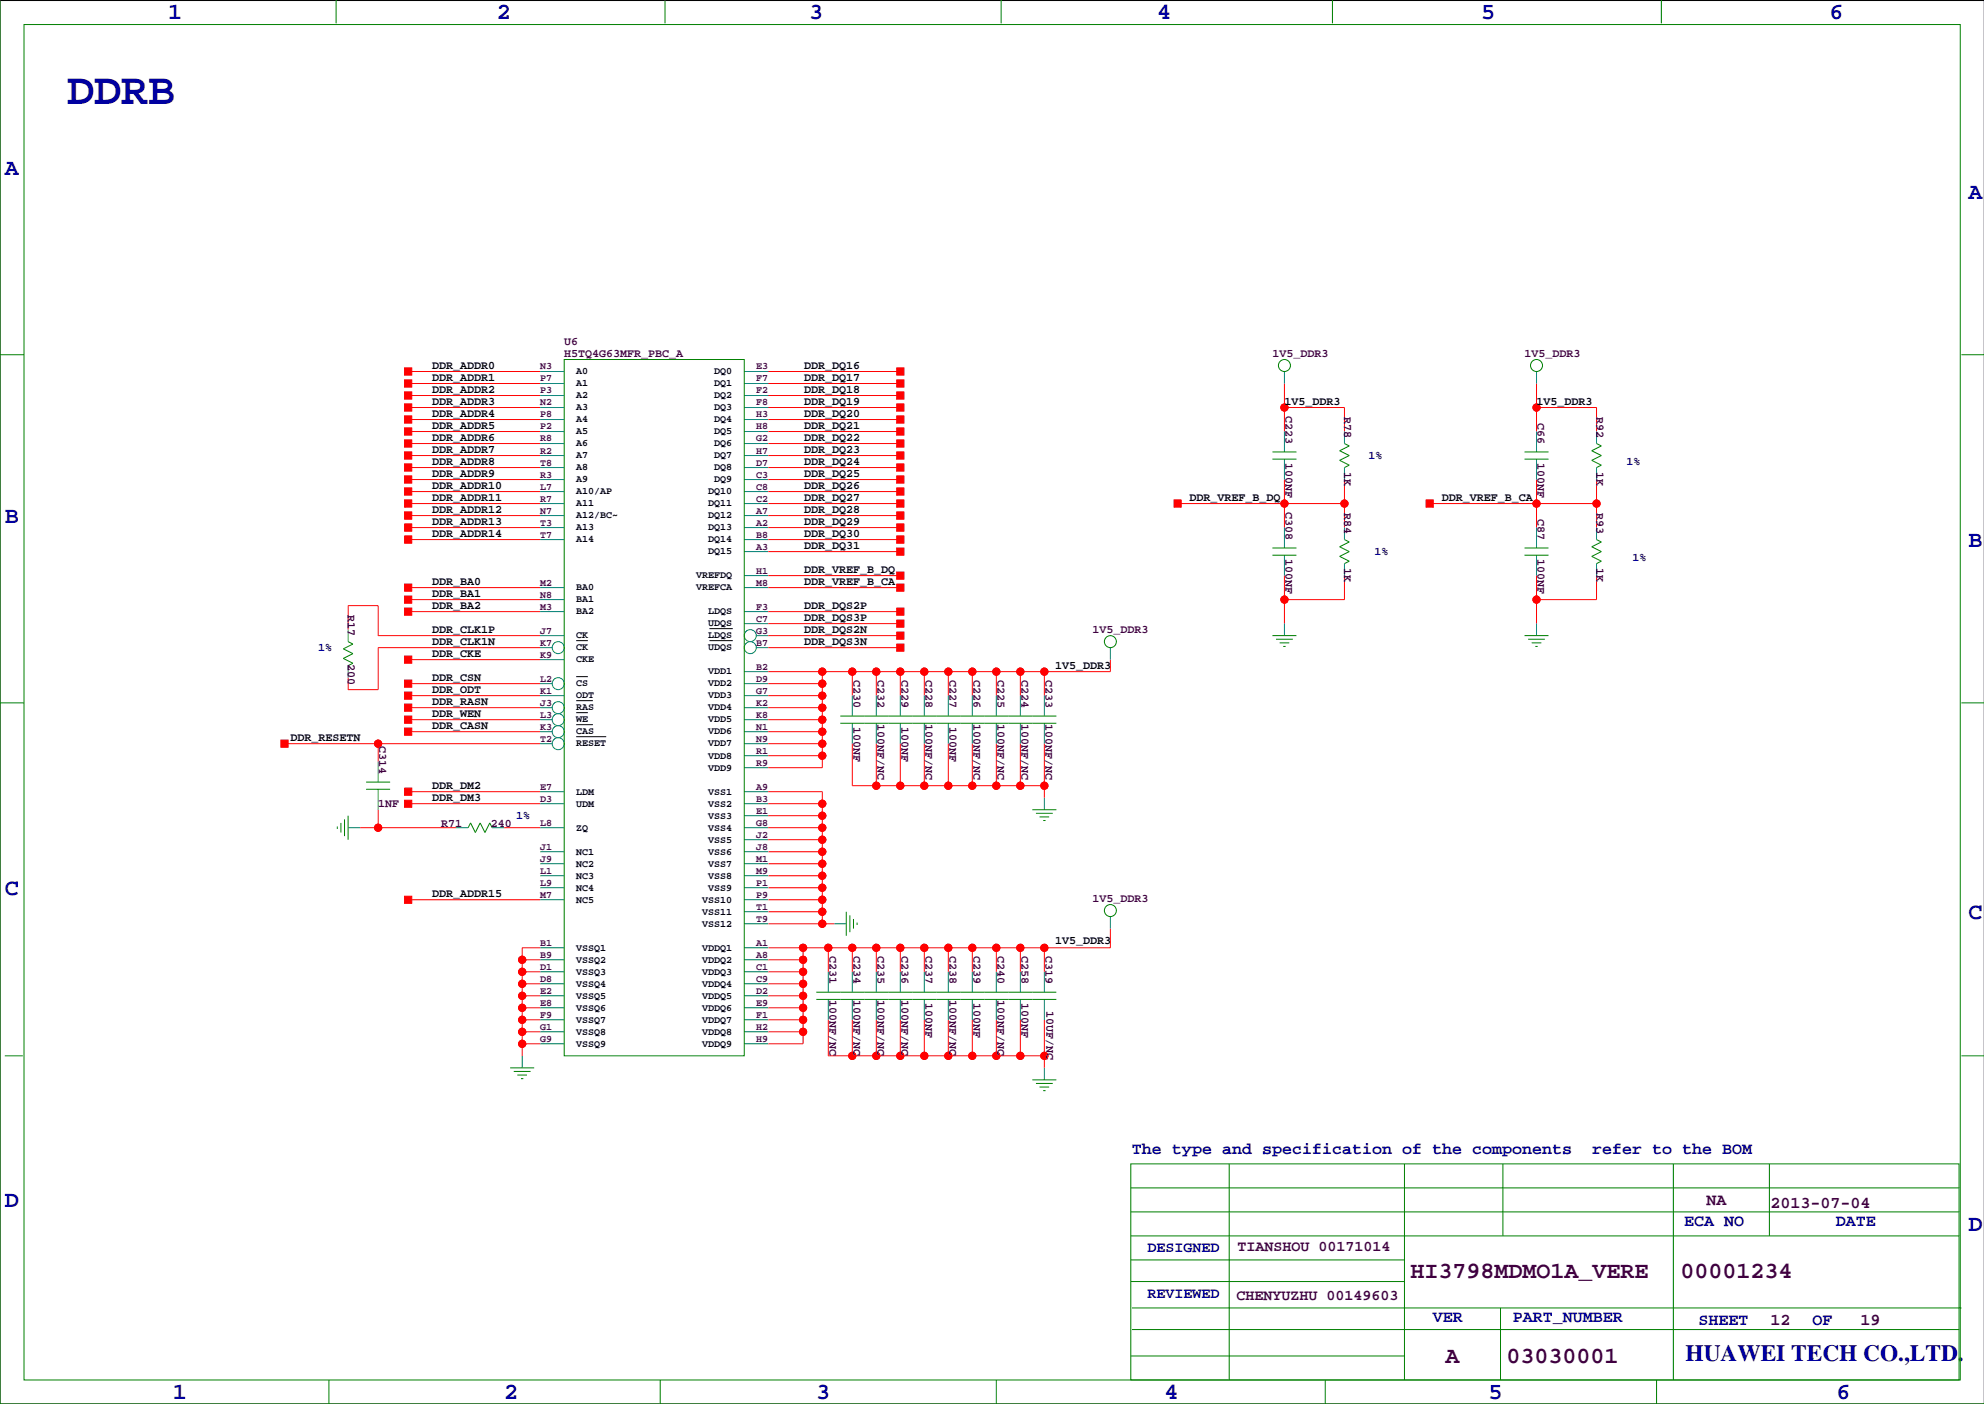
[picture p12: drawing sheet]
<svg xmlns="http://www.w3.org/2000/svg" width="420mm" height="297mm" viewBox="0 0 420 297" stroke-linecap="round" stroke-linejoin="round" font-family="sans-serif">
<path d="M419.9 .1h-419.9v296.9h419.9M121.9 135.5h2.5M150.1 135.5h5M150.1 133h5M121.9 143.2h2.5M121.9 148.2h3.5M121.9 153.3h3.5M121.9 150.8h2.5M121.9 155.9h6.4" fill="none" stroke="#000" stroke-width=".21"/>
<g fill="none" stroke="#f00" stroke-width=".21">
<path d="M86.4 78.6h27.9M162.6 78.6h27.9M86.4 86.2h27.9M86.4 83.7h27.9M86.4 96.4h27.9M86.4 98.9h27.9M86.4 93.8h27.9M86.4 91.3h27.9M86.4 88.8h27.9M86.4 81.1h27.9M162.6 86.2h27.9M162.6 83.7h27.9"/>
<path d="M162.6 96.4h27.9M162.6 98.9h27.9M162.6 93.8h27.9M162.6 91.3h27.9M162.6 88.8h27.9M162.6 81.1h27.9M271.8 86.2h12.7v5.1M271.8 81.1v10.2M325.1 81.1v10.2M325.1 86.2h12.7v5.1M86.4 106.5h27.9M86.4 101.5h27.9"/>
<path d="M86.4 114.2h27.9M86.4 111.6h27.9M86.4 109.1h27.9M86.4 104h27.9M162.6 106.5h27.9M162.6 101.5h27.9M162.6 116.7h27.9M162.6 114.2h27.9M162.6 111.6h27.9M162.6 109.1h27.9M162.6 104h27.9M249.2 106.5h35.3"/>
<path d="M271.8 101.5v10.1M284.5 101.5v10.1M302.5 106.5h35.3M325.1 101.5v10.1M337.8 101.5v10.1M73.7 133.2v-5.1h6.3v6.4h34.3M86.4 126.9h27.9M86.4 129.4h27.9M86.4 139.6h27.9M86.4 124.3h27.9M114.3 137h-34.3v8.9h-6.3v-2.5M162.6 129.4h27.9"/>
<path d="M162.6 124.3h27.9M162.6 134.5h27.9M162.6 137h27.9M162.6 131.9h27.9M162.6 121.8h27.9M234.9 139.6v2.5h-72.3M271.8 121.8v10.1M284.5 121.8v5.1h-12.7M325.1 121.8v10.1M337.8 121.8v5.1h-12.7M60.2 157.3h54.1M80 157.3v3.8"/>
<path d="M86.4 144.6h27.9M86.4 154.8h27.9M86.4 152.3h27.9M86.4 147.2h27.9M86.4 149.7h27.9M162.6 144.6h11.4M162.6 154.8h11.4M162.6 152.3h11.4M162.6 157.3h11.4M162.6 159.9h11.4M162.6 147.2h11.4M162.6 149.7h11.4"/>
<path d="M174 142.1v20.3h-11.4M180.3 142.1v5.1M180.3 157.3v8.9h40.7M185.4 142.1v5.1M185.4 157.3v8.9M190.5 142.1v5.1M190.5 157.3v8.9M195.6 142.1v5.1M195.6 157.3v8.9M200.7 142.1v5.1M200.7 157.3v8.9M205.7 142.1v5.1"/>
<path d="M205.7 157.3v8.9M210.8 142.1v5.1M210.8 157.3v8.9M215.9 142.1v5.1M215.9 157.3v8.9M221 142.1v5.1M221 157.3v11.5M76.2 175.1h20.3M80 171.3v3.8M86.4 167.5h27.9M86.4 170h27.9M106.7 175.1h7.6"/>
<path d="M162.6 175.1h11.4M162.6 167.5h11.4v27.9M162.6 177.7h11.4M162.6 172.6h11.4M162.6 170h11.4M86.4 190.4h27.9M162.6 182.7h11.4M162.6 180.2h11.4M162.6 192.9h11.4M162.6 195.4h13.9M162.6 190.4h11.4M162.6 187.8h11.4"/>
<path d="M162.6 185.3h11.4M234.9 196.5v4h-72.3M110.5 213.2h3.8M110.5 215.8h3.8M110.5 218.3h3.8M110.5 203.1h3.8M110.5 205.6h3.8M110.5 208.1h3.8M110.5 210.7h3.8M114.3 200.5h-3.8v22.9M162.6 213.2h7.3M162.6 215.8h7.3"/>
<path d="M162.6 218.3h7.3M162.6 203.1h7.3M162.6 205.6h7.3M162.6 208.1h7.3M162.6 210.7h7.3M169.9 200.5v20.3h-7.3M175.3 200.5v5.1M175.3 215.8v7.6h45.7M180.3 200.5v5.1M180.3 215.8v7.6M185.4 200.5v5.1M185.4 215.8v7.6"/>
<path d="M190.5 200.5v5.1M190.5 215.8v7.6M195.6 200.5v5.1M195.6 215.8v7.6M200.7 200.5v5.1M200.7 215.8v7.6M205.7 200.5v5.1M205.7 215.8v7.6M210.8 200.5v5.1M210.8 215.8v7.6M215.9 200.5v5.1M215.9 215.8v7.6"/>
<path d="M221 200.5v5.1M221 215.8v10.1M110.5 220.8h3.8"/>
<circle cx="271.8" cy="86.2" r=".76"/>
<circle cx="325.1" cy="86.2" r=".76"/>
<circle cx="271.8" cy="106.5" r=".76"/>
<circle cx="284.5" cy="106.5" r=".76"/>
<circle cx="325.1" cy="106.5" r=".76"/>
<circle cx="337.8" cy="106.5" r=".76"/>
<circle cx="271.8" cy="126.9" r=".76"/>
<circle cx="325.1" cy="126.9" r=".76"/>
<circle cx="80" cy="157.3" r=".76"/>
<circle cx="174" cy="149.7" r=".76"/>
<circle cx="174" cy="152.3" r=".76"/>
<circle cx="174" cy="157.3" r=".76"/>
<circle cx="174" cy="144.6" r=".76"/>
<circle cx="174" cy="147.2" r=".76"/>
<circle cx="174" cy="159.9" r=".76"/>
<circle cx="174" cy="154.8" r=".76"/>
<circle cx="174" cy="142.1" r=".76"/>
<circle cx="180.3" cy="142.1" r=".76"/>
<circle cx="185.4" cy="142.1" r=".76"/>
<circle cx="190.5" cy="142.1" r=".76"/>
<circle cx="195.6" cy="142.1" r=".76"/>
<circle cx="200.7" cy="142.1" r=".76"/>
<circle cx="205.7" cy="142.1" r=".76"/>
<circle cx="210.8" cy="142.1" r=".76"/>
<circle cx="215.9" cy="142.1" r=".76"/>
<circle cx="221" cy="142.1" r=".76"/>
<circle cx="80" cy="175.1" r=".76"/>
<circle cx="174" cy="175.1" r=".76"/>
<circle cx="174" cy="177.7" r=".76"/>
<circle cx="174" cy="170" r=".76"/>
<circle cx="174" cy="172.6" r=".76"/>
<circle cx="185.4" cy="166.2" r=".76"/>
<circle cx="190.5" cy="166.2" r=".76"/>
<circle cx="195.6" cy="166.2" r=".76"/>
<circle cx="200.7" cy="166.2" r=".76"/>
<circle cx="205.7" cy="166.2" r=".76"/>
<circle cx="210.8" cy="166.2" r=".76"/>
<circle cx="215.9" cy="166.2" r=".76"/>
<circle cx="221" cy="166.2" r=".76"/>
<circle cx="174" cy="187.8" r=".76"/>
<circle cx="174" cy="190.4" r=".76"/>
<circle cx="174" cy="182.7" r=".76"/>
<circle cx="174" cy="195.4" r=".76"/>
<circle cx="174" cy="185.3" r=".76"/>
<circle cx="174" cy="192.9" r=".76"/>
<circle cx="174" cy="180.2" r=".76"/>
<circle cx="110.5" cy="218.3" r=".76"/>
<circle cx="110.5" cy="210.7" r=".76"/>
<circle cx="110.5" cy="208.1" r=".76"/>
<circle cx="110.5" cy="203.1" r=".76"/>
<circle cx="110.5" cy="215.8" r=".76"/>
<circle cx="110.5" cy="213.2" r=".76"/>
<circle cx="110.5" cy="205.6" r=".76"/>
<circle cx="169.9" cy="200.5" r=".76"/>
<circle cx="169.9" cy="210.7" r=".76"/>
<circle cx="169.9" cy="218.3" r=".76"/>
<circle cx="169.9" cy="208.1" r=".76"/>
<circle cx="169.9" cy="203.1" r=".76"/>
<circle cx="169.9" cy="215.8" r=".76"/>
<circle cx="169.9" cy="213.2" r=".76"/>
<circle cx="169.9" cy="205.6" r=".76"/>
<circle cx="175.3" cy="200.5" r=".76"/>
<circle cx="180.3" cy="200.5" r=".76"/>
<circle cx="185.4" cy="200.5" r=".76"/>
<circle cx="190.5" cy="200.5" r=".76"/>
<circle cx="195.6" cy="200.5" r=".76"/>
<circle cx="200.7" cy="200.5" r=".76"/>
<circle cx="205.7" cy="200.5" r=".76"/>
<circle cx="210.8" cy="200.5" r=".76"/>
<circle cx="215.9" cy="200.5" r=".76"/>
<circle cx="221" cy="200.5" r=".76"/>
<circle cx="110.5" cy="220.8" r=".76"/>
<circle cx="180.3" cy="223.4" r=".76"/>
<circle cx="185.4" cy="223.4" r=".76"/>
<circle cx="190.5" cy="223.4" r=".76"/>
<circle cx="195.6" cy="223.4" r=".76"/>
<circle cx="200.7" cy="223.4" r=".76"/>
<circle cx="205.7" cy="223.4" r=".76"/>
<circle cx="210.8" cy="223.4" r=".76"/>
<circle cx="215.9" cy="223.4" r=".76"/>
<circle cx="221" cy="223.4" r=".76"/>
</g>
<g fill="#f00" stroke="#f00" stroke-width=".21">
<path d="M301.8 105.8h1.5v1.5h-1.5z" fill-rule="evenodd"/>
<path d="M85.6 128.6h1.5v1.6h-1.5z" fill-rule="evenodd"/>
<path d="M85.6 143.9h1.5v1.5h-1.5z" fill-rule="evenodd"/>
<path d="M85.6 138.8h1.5v1.5h-1.5z" fill-rule="evenodd"/>
<path d="M85.6 123.6h1.5v1.5h-1.5z" fill-rule="evenodd"/>
<path d="M85.6 126.1h1.5v1.5h-1.5z" fill-rule="evenodd"/>
<path d="M85.6 166.7h1.5v1.6h-1.5z" fill-rule="evenodd"/>
<path d="M85.6 154h1.5v1.6h-1.5z" fill-rule="evenodd"/>
<path d="M85.6 151.5h1.5v1.5h-1.5z" fill-rule="evenodd"/>
<path d="M85.6 77.8h1.5v1.6h-1.5z" fill-rule="evenodd"/>
<path d="M85.6 82.9h1.5v1.5h-1.5z" fill-rule="evenodd"/>
<path d="M85.6 85.5h1.5v1.5h-1.5z" fill-rule="evenodd"/>
<path d="M85.6 95.6h1.5v1.5h-1.5z" fill-rule="evenodd"/>
<path d="M85.6 100.7h1.5v1.5h-1.5z" fill-rule="evenodd"/>
<path d="M189.7 115.9h1.6v1.6h-1.6z" fill-rule="evenodd"/>
<path d="M189.7 113.4h1.6v1.5h-1.6z" fill-rule="evenodd"/>
<path d="M189.7 110.9h1.6v1.5h-1.6z" fill-rule="evenodd"/>
<path d="M189.7 108.3h1.6v1.5h-1.6z" fill-rule="evenodd"/>
<path d="M189.7 105.8h1.6v1.5h-1.6z" fill-rule="evenodd"/>
<path d="M189.7 103.2h1.6v1.6h-1.6z" fill-rule="evenodd"/>
<path d="M189.7 100.7h1.6v1.5h-1.6z" fill-rule="evenodd"/>
<path d="M189.7 98.2h1.6v1.5h-1.6z" fill-rule="evenodd"/>
<path d="M189.7 95.6h1.6v1.5h-1.6z" fill-rule="evenodd"/>
<path d="M189.7 93.1h1.6v1.5h-1.6z" fill-rule="evenodd"/>
<path d="M189.7 90.5h1.6v1.6h-1.6z" fill-rule="evenodd"/>
<path d="M189.7 88h1.6v1.5h-1.6z" fill-rule="evenodd"/>
<path d="M189.7 85.5h1.6v1.5h-1.6z" fill-rule="evenodd"/>
<path d="M189.7 82.9h1.6v1.5h-1.6z" fill-rule="evenodd"/>
<path d="M189.7 80.4h1.6v1.5h-1.6z" fill-rule="evenodd"/>
<path d="M189.7 77.8h1.6v1.6h-1.6z" fill-rule="evenodd"/>
<path d="M189.7 133.7h1.6v1.5h-1.6z" fill-rule="evenodd"/>
<path d="M189.7 136.3h1.6v1.5h-1.6z" fill-rule="evenodd"/>
<path d="M189.7 131.2h1.6v1.5h-1.6z" fill-rule="evenodd"/>
<path d="M189.7 128.6h1.6v1.6h-1.6z" fill-rule="evenodd"/>
<path d="M248.4 105.8h1.5v1.5h-1.5z" fill-rule="evenodd"/>
<path d="M85.6 113.4h1.5v1.5h-1.5z" fill-rule="evenodd"/>
<path d="M85.6 189.6h1.5v1.5h-1.5z" fill-rule="evenodd"/>
<path d="M85.6 169.3h1.5v1.5h-1.5z" fill-rule="evenodd"/>
<path d="M59.4 156.6h1.6v1.5h-1.6z" fill-rule="evenodd"/>
<path d="M85.6 146.4h1.5v1.5h-1.5z" fill-rule="evenodd"/>
<path d="M85.6 80.4h1.5v1.5h-1.5z" fill-rule="evenodd"/>
<path d="M85.6 88h1.5v1.5h-1.5z" fill-rule="evenodd"/>
<path d="M85.6 90.5h1.5v1.6h-1.5z" fill-rule="evenodd"/>
<path d="M85.6 93.1h1.5v1.5h-1.5z" fill-rule="evenodd"/>
<path d="M85.6 98.2h1.5v1.5h-1.5z" fill-rule="evenodd"/>
<path d="M85.6 103.2h1.5v1.6h-1.5z" fill-rule="evenodd"/>
<path d="M85.6 105.8h1.5v1.5h-1.5z" fill-rule="evenodd"/>
<path d="M85.6 108.3h1.5v1.5h-1.5z" fill-rule="evenodd"/>
<path d="M85.6 110.9h1.5v1.5h-1.5z" fill-rule="evenodd"/>
<path d="M85.6 149h1.5v1.5h-1.5z" fill-rule="evenodd"/>
<path d="M189.7 121h1.6v1.5h-1.6z" fill-rule="evenodd"/>
<path d="M189.7 123.6h1.6v1.5h-1.6z" fill-rule="evenodd"/>
<circle cx="325.1" cy="126.9" r=".76"/>
<circle cx="325.1" cy="106.5" r=".76"/>
<circle cx="337.8" cy="106.5" r=".76"/>
<circle cx="325.1" cy="86.2" r=".76"/>
<circle cx="169.9" cy="218.3" r=".76"/>
<circle cx="169.9" cy="215.8" r=".76"/>
<circle cx="169.9" cy="213.2" r=".76"/>
<circle cx="221" cy="200.5" r=".76"/>
<circle cx="215.9" cy="200.5" r=".76"/>
<circle cx="210.8" cy="200.5" r=".76"/>
<circle cx="205.7" cy="200.5" r=".76"/>
<circle cx="200.7" cy="200.5" r=".76"/>
<circle cx="195.6" cy="200.5" r=".76"/>
<circle cx="190.5" cy="200.5" r=".76"/>
<circle cx="185.4" cy="200.5" r=".76"/>
<circle cx="180.3" cy="200.5" r=".76"/>
<circle cx="175.3" cy="200.5" r=".76"/>
<circle cx="169.9" cy="200.5" r=".76"/>
<circle cx="169.9" cy="203.1" r=".76"/>
<circle cx="169.9" cy="205.6" r=".76"/>
<circle cx="169.9" cy="208.1" r=".76"/>
<circle cx="169.9" cy="210.7" r=".76"/>
<circle cx="80" cy="175.1" r=".76"/>
<circle cx="174" cy="170" r=".76"/>
<circle cx="174" cy="172.6" r=".76"/>
<circle cx="174" cy="175.1" r=".76"/>
<circle cx="174" cy="177.7" r=".76"/>
<circle cx="174" cy="180.2" r=".76"/>
<circle cx="174" cy="182.7" r=".76"/>
<circle cx="174" cy="195.4" r=".76"/>
<circle cx="174" cy="192.9" r=".76"/>
<circle cx="174" cy="190.4" r=".76"/>
<circle cx="174" cy="187.8" r=".76"/>
<circle cx="174" cy="185.3" r=".76"/>
<circle cx="110.5" cy="203.1" r=".76"/>
<circle cx="110.5" cy="205.6" r=".76"/>
<circle cx="110.5" cy="220.8" r=".76"/>
<circle cx="110.5" cy="218.3" r=".76"/>
<circle cx="110.5" cy="215.8" r=".76"/>
<circle cx="110.5" cy="213.2" r=".76"/>
<circle cx="110.5" cy="210.7" r=".76"/>
<circle cx="110.5" cy="208.1" r=".76"/>
<circle cx="271.8" cy="126.9" r=".76"/>
<circle cx="271.8" cy="106.5" r=".76"/>
<circle cx="284.5" cy="106.5" r=".76"/>
<circle cx="271.8" cy="86.2" r=".76"/>
<circle cx="80" cy="157.3" r=".76"/>
<circle cx="174" cy="159.9" r=".76"/>
<circle cx="174" cy="157.3" r=".76"/>
<circle cx="174" cy="154.8" r=".76"/>
<circle cx="174" cy="152.3" r=".76"/>
<circle cx="221" cy="142.1" r=".76"/>
<circle cx="215.9" cy="142.1" r=".76"/>
<circle cx="210.8" cy="142.1" r=".76"/>
<circle cx="205.7" cy="142.1" r=".76"/>
<circle cx="200.7" cy="142.1" r=".76"/>
<circle cx="195.6" cy="142.1" r=".76"/>
<circle cx="190.5" cy="142.1" r=".76"/>
<circle cx="185.4" cy="142.1" r=".76"/>
<circle cx="180.3" cy="142.1" r=".76"/>
<circle cx="174" cy="142.1" r=".76"/>
<circle cx="174" cy="144.6" r=".76"/>
<circle cx="174" cy="147.2" r=".76"/>
<circle cx="174" cy="149.7" r=".76"/>
<circle cx="221" cy="166.2" r=".76"/>
<circle cx="215.9" cy="166.2" r=".76"/>
<circle cx="210.8" cy="166.2" r=".76"/>
<circle cx="205.7" cy="166.2" r=".76"/>
<circle cx="200.7" cy="166.2" r=".76"/>
<circle cx="185.4" cy="166.2" r=".76"/>
<circle cx="190.5" cy="166.2" r=".76"/>
<circle cx="195.6" cy="166.2" r=".76"/>
<circle cx="221" cy="223.4" r=".76"/>
<circle cx="215.9" cy="223.4" r=".76"/>
<circle cx="210.8" cy="223.4" r=".76"/>
<circle cx="205.7" cy="223.4" r=".76"/>
<circle cx="200.7" cy="223.4" r=".76"/>
<circle cx="195.6" cy="223.4" r=".76"/>
<circle cx="190.5" cy="223.4" r=".76"/>
<circle cx="180.3" cy="223.4" r=".76"/>
<circle cx="185.4" cy="223.4" r=".76"/>
</g>
<g fill="none" stroke="#008080" stroke-width=".21">
<path d="M114.3 78.6h5.1M157.5 78.6h5.1M271.8 78.6v2.5M325.1 78.6v2.5M114.3 98.9h5.1M114.3 96.4h5.1M114.3 93.8h5.1M114.3 91.3h5.1M114.3 88.8h5.1M114.3 86.2h5.1M114.3 83.7h5.1M114.3 81.1h5.1"/>
<path d="M157.5 98.9h5.1M157.5 96.4h5.1M157.5 93.8h5.1M157.5 91.3h5.1M157.5 88.8h5.1M157.5 86.2h5.1M157.5 83.7h5.1M157.5 81.1h5.1M271.8 91.3v4.3M271.8 97.1v4.4M284.5 91.3v2.5M284.5 98.9v2.6"/>
<path d="M325.1 91.3v4.3M325.1 97.1v4.4M337.8 91.3v2.5M337.8 98.9v2.6M114.3 114.2h5.1M114.3 111.6h5.1M114.3 109.1h5.1M114.3 106.5h5.1M114.3 104h5.1M114.3 101.5h5.1M157.5 114.2h5.1M157.5 111.6h5.1"/>
<path d="M157.5 109.1h5.1M157.5 106.5h5.1M157.5 104h5.1M157.5 101.5h5.1M157.5 116.7h5.1M271.8 111.6v4.3M271.8 117.5v4.3M284.5 111.6v2.6M284.5 119.2v2.6M325.1 111.6v4.3M325.1 117.5v4.3M337.8 111.6v2.6"/>
<path d="M337.8 119.2v2.6M73.7 133.2v2.5M114.3 129.4h5.1M114.3 126.9h5.1M114.3 124.3h5.1M114.3 137h2.5M114.3 134.5h5.1M114.3 139.6h5.1M157.5 129.4h5.1M157.5 124.3h5.1M157.5 131.9h5.1M157.5 121.8h5.1"/>
<path d="M160 137h2.6M160 134.5h2.6M234.9 137v2.6M271.8 131.9v2.6M325.1 131.9v2.6M73.7 140.8v2.6M114.3 157.3h2.5M114.3 154.8h2.5M114.3 152.3h2.5M114.3 149.7h2.5M114.3 147.2h5.1M114.3 144.6h2.5"/>
<path d="M157.5 159.9h5.1M157.5 157.3h5.1M157.5 154.8h5.1M157.5 152.3h5.1M157.5 149.7h5.1M157.5 147.2h5.1M157.5 144.6h5.1M157.5 142.1h5.1M180.3 147.2v4.3M180.3 153v4.3M185.4 147.2v4.3M185.4 153v4.3"/>
<path d="M190.5 147.2v4.3M190.5 153v4.3M195.6 147.2v4.3M195.6 153v4.3M200.7 147.2v4.3M200.7 153v4.3M205.7 147.2v4.3M205.7 153v4.3M210.8 147.2v4.3M210.8 153v4.3M215.9 147.2v4.3M215.9 153v4.3"/>
<path d="M221 147.2v4.3M221 153v4.3M73.7 175.1h2.5M80 161.1v4.4M80 167v4.3M96.5 175.1h2.6M104.1 175.1h2.6M114.3 175.1h5.1M114.3 170h5.1M114.3 167.5h5.1M157.5 175.1h5.1M157.5 177.7h5.1"/>
<path d="M157.5 172.6h5.1M157.5 170h5.1M157.5 167.5h5.1M157.5 162.4h5.1M221 168.8v2.5M114.3 187.8h5.1M114.3 185.3h5.1M114.3 182.7h5.1M114.3 180.2h5.1M114.3 190.4h5.1M157.5 187.8h5.1M157.5 185.3h5.1"/>
<path d="M157.5 182.7h5.1M157.5 180.2h5.1M157.5 195.4h5.1M157.5 192.9h5.1M157.5 190.4h5.1M176.5 195.4h2.6M234.9 193.9v2.6M114.3 218.3h5.1M114.3 215.8h5.1M114.3 213.2h5.1M114.3 210.7h5.1M114.3 208.1h5.1"/>
<path d="M114.3 205.6h5.1M114.3 203.1h5.1M114.3 200.5h5.1M157.5 218.3h5.1M157.5 215.8h5.1M157.5 213.2h5.1M157.5 210.7h5.1M157.5 208.1h5.1M157.5 205.6h5.1M157.5 203.1h5.1M157.5 200.5h5.1M175.3 205.6v4.3"/>
<path d="M175.3 211.4v4.4M180.3 205.6v4.3M180.3 211.4v4.4M185.4 205.6v4.3M185.4 211.4v4.4M190.5 205.6v4.3M190.5 211.4v4.4M195.6 205.6v4.3M195.6 211.4v4.4M200.7 205.6v4.3M200.7 211.4v4.4M205.7 205.6v4.3"/>
<path d="M205.7 211.4v4.4M210.8 205.6v4.3M210.8 211.4v4.4M215.9 205.6v4.3M215.9 211.4v4.4M221 205.6v4.3M221 211.4v4.4M110.5 223.4v2.5M114.3 220.8h5.1M157.5 220.8h5.1M221 225.9v2.6"/>
<circle cx="118.1" cy="137" r="1.27"/>
<circle cx="158.7" cy="137" r="1.27"/>
<circle cx="158.7" cy="134.5" r="1.27"/>
<circle cx="118.1" cy="149.7" r="1.27"/>
<circle cx="118.1" cy="152.3" r="1.27"/>
<circle cx="118.1" cy="157.3" r="1.27"/>
<circle cx="118.1" cy="144.6" r="1.27"/>
<circle cx="118.1" cy="154.8" r="1.27"/>
</g>
<g fill="none" stroke="#008000" stroke-width=".21">
<path d="M0 -.1v297.1h419.9M71.1 0v4.9M140.7 0v4.9M211.8 0v4.9M281.9 0v4.9M351.5 0v4.9M5.1 5.2h409.7v286.8h-409.7zM0 75h5.1M119.4 76.1h38.1v147.3h-38.1zM415 75h4.9M269.2 95.6h5.1M269.2 97.1h5.1"/>
<path d="M284.5 93.8l1 .5-2 1.1 2 1-2 1 2 1-1 .5M322.6 95.6h5.1M322.6 97.1h5.1M337.8 93.8l1 .5-2 1.1 2 1-2 1 2 1-1 .5M269.2 115.9h5.1M269.2 117.5h5.1M284.5 114.2l1 .5-2 1 2 1-2 1 2 1-1 .5M322.6 115.9h5.1M322.6 117.5h5.1M337.8 114.2l1 .5-2 1 2 1-2 1 2 1-1 .5M73.7 135.7l1 .6-2.1 1 2.1 1-2.1 1 2.1 1-1 .5M269.2 134.5h5.1"/>
<path d="M270 135.2h3.6M270.8 136h2M271.5 136.8h.5M322.6 134.5h5.1M323.3 135.2h3.6M324.1 136h2M324.9 136.8h.5M0 148.7h5.1M177.8 151.5h45.7M177.8 153h45.7M415 148.7h4.9M71.4 174.9v.5"/>
<path d="M72.1 174.1v2M72.9 173.3v3.6M73.7 172.6v5.1M77.5 165.5h5M77.5 167h5M99.1 175.1l.5-1 1 2 1-2 1 2 1-2 .5 1M218.4 171.3h5.1M219.2 172.1h3.6M220 172.8h2M220.7 173.6h.5M179.1 192.9v5.1M179.8 193.7v3.5"/>
<path d="M180.6 194.4v2.1M181.4 195.2v.5M172.7 209.9h50.8M172.7 211.4h50.8M1 223.4h3.8M107.9 225.9h5.1M108.7 226.7h3.6M109.5 227.4h2M110.2 228.2h.5M218.4 228.5h5.1M219.2 229.2h3.6M220 230h2"/>
<path d="M220.7 230.7h.5M415 223.4h4.9M239.3 246.2h175.2v45.8h-175.2zM239.3 251.3h175.2M239.3 256.4h175.2M260.1 246.2v45.8M297.2 246.2v45.8M318 246.2v15.3M354.1 246.2v45.8M374.4 246.2v15.3M239.3 266.6h57.9M239.3 261.5h175.2"/>
<path d="M239.3 271.1h57.9M239.5 276.7h175.5M317.5 276.7v15.3M69.6 292v5M139.7 292v5M210.8 292v5M239.3 286.9h57.9M239.5 281.3h175M280.4 292v5M350.5 292v5M383.5 287.4h.1"/>
<circle cx="271.8" cy="77.3" r="1.27"/>
<circle cx="325.1" cy="77.3" r="1.27"/>
<circle cx="234.9" cy="135.7" r="1.27"/>
<circle cx="234.9" cy="192.6" r="1.27"/>
</g>
<text font-size="9.5" fill="#0000a0" x="14.2" y="22">DDRB</text>
<g font-size="4.9" fill="#0000a0">
<text x="35.6" y="3.9">1</text>
<text x="105.2" y="3.9">2</text>
<text x="171.2" y="3.9">3</text>
<text x="244.9" y="3.9">4</text>
<text x="313.4" y="3.9">5</text>
<text x="387.1" y="3.9">6</text>
<text x="1" y="36.9">A</text>
<text x="416.6" y="42">A</text>
<text x="1" y="110.6">B</text>
<text x="416.6" y="115.7">B</text>
<text x="1" y="189.3">C</text>
<text x="416.6" y="194.4">C</text>
<text x="1" y="255.4">D</text>
<text x="416.6" y="260.5">D</text>
<text x="356.6" y="288">HUAWEI TECH CO.,LTD.</text>
<text x="36.6" y="296">1</text>
<text x="106.7" y="296">2</text>
<text x="172.7" y="296">3</text>
<text x="246.4" y="296">4</text>
<text x="315" y="296">5</text>
<text x="388.6" y="296">6</text>
</g>
<g font-size="4.9" fill="#400040">
<text x="298.5" y="270.5">HI3798MDMO1A_VERE</text>
<text x="355.6" y="270.5">00001234</text>
<text x="305.9" y="288.3">A</text>
<text x="318.8" y="288.3">03030001</text>
</g>
<g font-size="3.5" fill="#0000a0">
<text x="239.5" y="244.2">The type and specification of the components</text>
<text x="336.9" y="244.2">refer to the BOM</text>
<text x="356.4" y="259.4">ECA NO</text>
<text x="388.5" y="259.4">DATE</text>
<text x="303.1" y="279.7">VER</text>
<text x="320.1" y="279.7">PART_NUMBER</text>
<text x="359.4" y="280.3">SHEET</text>
<text x="383.5" y="280.3">OF</text>
</g>
<g font-size="3.5" fill="#400040">
<text x="361.1" y="254.9">NA</text>
<text x="374.6" y="255.7">2013-07-04</text>
<text x="374.6" y="280.3">12</text>
<text x="393.7" y="280.3">19</text>
</g>
<g font-size="3.2" fill="#0000a0">
<text x="242.8" y="264.9">DESIGNED</text>
<text x="242.8" y="274.5">REVIEWED</text>
</g>
<g font-size="3.2" fill="#400040">
<text x="261.9" y="264.7">TIANSHOU 00171014</text>
<text x="261.6" y="275.1">CHENYUZHU 00149603</text>
</g>
<g font-size="2.5" fill="#400040">
<text x="119.4" y="73">U6</text>
<text x="119.4" y="75.6">H5TQ4G63MFR_PBC_A</text>
<text x="269.2" y="75.6">1V5_DDR3</text>
<text x="322.6" y="75.6">1V5_DDR3</text>
<text x="272" y="87.9" transform="rotate(90 272 87.9)">C223</text>
<text x="284.5" y="88.1" transform="rotate(90 284.5 88.1)">R78</text>
<text x="325.3" y="89.4" transform="rotate(90 325.3 89.4)">C66</text>
<text x="337.8" y="88.1" transform="rotate(90 337.8 88.1)">R92</text>
<text x="272" y="97.9" transform="rotate(90 272 97.9)">100NF</text>
<text x="284.5" y="99.9" transform="rotate(90 284.5 99.9)">1K</text>
<text x="325.3" y="97.9" transform="rotate(90 325.3 97.9)">100NF</text>
<text x="337.8" y="99.9" transform="rotate(90 337.8 99.9)">1K</text>
<text x="272" y="108.2" transform="rotate(90 272 108.2)">C308</text>
<text x="284.5" y="108.4" transform="rotate(90 284.5 108.4)">R84</text>
<text x="325.3" y="109.7" transform="rotate(90 325.3 109.7)">C87</text>
<text x="337.8" y="108.4" transform="rotate(90 337.8 108.4)">R93</text>
<text x="272" y="118.2" transform="rotate(90 272 118.2)">100NF</text>
<text x="325.3" y="118.2" transform="rotate(90 325.3 118.2)">100NF</text>
<text x="284.5" y="120.3" transform="rotate(90 284.5 120.3)">1K</text>
<text x="337.8" y="120.3" transform="rotate(90 337.8 120.3)">1K</text>
<text x="73.6" y="130" transform="rotate(90 73.6 130)">R17</text>
<text x="231.1" y="134">1V5_DDR3</text>
<text x="73.6" y="140.6" transform="rotate(90 73.6 140.6)">200</text>
<text x="180.6" y="143.8" transform="rotate(90 180.6 143.8)">C230</text>
<text x="185.6" y="143.8" transform="rotate(90 185.6 143.8)">C232</text>
<text x="190.7" y="143.8" transform="rotate(90 190.7 143.8)">C229</text>
<text x="195.8" y="143.8" transform="rotate(90 195.8 143.8)">C228</text>
<text x="200.9" y="143.8" transform="rotate(90 200.9 143.8)">C227</text>
<text x="206" y="143.8" transform="rotate(90 206 143.8)">C226</text>
<text x="211" y="143.8" transform="rotate(90 211 143.8)">C225</text>
<text x="216.1" y="143.8" transform="rotate(90 216.1 143.8)">C224</text>
<text x="221.2" y="143.8" transform="rotate(90 221.2 143.8)">C233</text>
<text x="180.6" y="153.7" transform="rotate(90 180.6 153.7)">100NF</text>
<text x="185.6" y="153.1" transform="rotate(90 185.6 153.1)">100NF/NC</text>
<text x="190.7" y="153.7" transform="rotate(90 190.7 153.7)">100NF</text>
<text x="195.8" y="153.1" transform="rotate(90 195.8 153.1)">100NF/NC</text>
<text x="200.9" y="153.7" transform="rotate(90 200.9 153.7)">100NF</text>
<text x="206" y="153.1" transform="rotate(90 206 153.1)">100NF/NC</text>
<text x="211" y="153.1" transform="rotate(90 211 153.1)">100NF/NC</text>
<text x="216.1" y="153.1" transform="rotate(90 216.1 153.1)">100NF/NC</text>
<text x="221.2" y="153.1" transform="rotate(90 221.2 153.1)">100NF/NC</text>
<text x="80.2" y="157.8" transform="rotate(90 80.2 157.8)">C314</text>
<text x="80" y="170.8">1NF</text>
<text x="93.3" y="174.9">R71</text>
<text x="103.9" y="174.9">240</text>
<text x="231.1" y="190.9">1V5_DDR3</text>
<text x="175.5" y="202.2" transform="rotate(90 175.5 202.2)">C231</text>
<text x="180.6" y="202.2" transform="rotate(90 180.6 202.2)">C234</text>
<text x="185.6" y="202.2" transform="rotate(90 185.6 202.2)">C235</text>
<text x="190.7" y="202.2" transform="rotate(90 190.7 202.2)">C236</text>
<text x="195.8" y="202.2" transform="rotate(90 195.8 202.2)">C237</text>
<text x="200.9" y="202.2" transform="rotate(90 200.9 202.2)">C238</text>
<text x="206" y="202.2" transform="rotate(90 206 202.2)">C239</text>
<text x="211" y="202.2" transform="rotate(90 211 202.2)">C240</text>
<text x="216.1" y="202.2" transform="rotate(90 216.1 202.2)">C258</text>
<text x="221.2" y="202.2" transform="rotate(90 221.2 202.2)">C319</text>
<text x="175.5" y="211.5" transform="rotate(90 175.5 211.5)">100NF/NC</text>
<text x="180.6" y="211.5" transform="rotate(90 180.6 211.5)">100NF/NC</text>
<text x="185.6" y="211.5" transform="rotate(90 185.6 211.5)">100NF/NC</text>
<text x="190.7" y="211.5" transform="rotate(90 190.7 211.5)">100NF/NC</text>
<text x="195.8" y="212.2" transform="rotate(90 195.8 212.2)">100NF</text>
<text x="200.9" y="211.5" transform="rotate(90 200.9 211.5)">100NF/NC</text>
<text x="206" y="212.2" transform="rotate(90 206 212.2)">100NF</text>
<text x="211" y="211.5" transform="rotate(90 211 211.5)">100NF/NC</text>
<text x="216.1" y="212.2" transform="rotate(90 216.1 212.2)">100NF</text>
<text x="221.5" y="214" transform="rotate(90 221.5 214)">10UF/NC</text>
</g>
<g font-size="2.5">
<text x="91.4" y="80.6">DDR_ADDR1</text>
<text x="91.4" y="83.2">DDR_ADDR2</text>
<text x="91.4" y="78.1">DDR_ADDR0</text>
<text x="170.2" y="78.1">DDR_DQ16</text>
<text x="170.2" y="80.6">DDR_DQ17</text>
<text x="170.2" y="83.2">DDR_DQ18</text>
<text x="91.4" y="88.3">DDR_ADDR4</text>
<text x="91.4" y="85.7">DDR_ADDR3</text>
<text x="170.2" y="85.7">DDR_DQ19</text>
<text x="170.2" y="88.3">DDR_DQ20</text>
<text x="271.8" y="85.7">1V5_DDR3</text>
<text x="325.1" y="85.7">1V5_DDR3</text>
<text x="91.4" y="93.3">DDR_ADDR6</text>
<text x="91.4" y="90.8">DDR_ADDR5</text>
<text x="91.4" y="95.9">DDR_ADDR7</text>
<text x="170.2" y="90.8">DDR_DQ21</text>
<text x="170.2" y="93.3">DDR_DQ22</text>
<text x="170.2" y="95.9">DDR_DQ23</text>
<text x="91.4" y="98.4">DDR_ADDR8</text>
<text x="91.4" y="101">DDR_ADDR9</text>
<text x="170.2" y="98.4">DDR_DQ24</text>
<text x="170.2" y="101">DDR_DQ25</text>
<text x="91.4" y="106">DDR_ADDR11</text>
<text x="91.4" y="103.5">DDR_ADDR10</text>
<text x="170.2" y="103.5">DDR_DQ26</text>
<text x="170.2" y="106">DDR_DQ27</text>
<text x="251.7" y="106">DDR_VREF_B_DQ</text>
<text x="305.1" y="106">DDR_VREF_B_CA</text>
<text x="91.4" y="111.1">DDR_ADDR13</text>
<text x="91.4" y="108.6">DDR_ADDR12</text>
<text x="91.4" y="113.7">DDR_ADDR14</text>
<text x="170.2" y="108.6">DDR_DQ28</text>
<text x="170.2" y="111.1">DDR_DQ29</text>
<text x="170.2" y="113.7">DDR_DQ30</text>
<text x="170.2" y="116.2">DDR_DQ31</text>
<text x="91.4" y="123.8">DDR_BA0</text>
<text x="170.2" y="123.8">DDR_VREF_B_CA</text>
<text x="170.2" y="121.3">DDR_VREF_B_DQ</text>
<text x="91.4" y="126.4">DDR_BA1</text>
<text x="91.4" y="128.9">DDR_BA2</text>
<text x="170.2" y="128.9">DDR_DQS2P</text>
<text x="170.2" y="131.4">DDR_DQS3P</text>
<text x="91.4" y="136.5">DDR_CLK1N</text>
<text x="91.4" y="134">DDR_CLK1P</text>
<text x="170.2" y="136.5">DDR_DQS3N</text>
<text x="170.2" y="134">DDR_DQS2N</text>
<text x="91.4" y="139.1">DDR_CKE</text>
<text x="223.3" y="141.6">1V5_DDR3</text>
<text x="91.4" y="149.2">DDR_RASN</text>
<text x="91.4" y="146.7">DDR_ODT</text>
<text x="91.4" y="144.1">DDR_CSN</text>
<text x="91.4" y="151.8">DDR_WEN</text>
<text x="91.4" y="154.3">DDR_CASN</text>
<text x="61.5" y="156.8">DDR_RESETN</text>
<text x="91.4" y="167">DDR_DM2</text>
<text x="91.4" y="169.5">DDR_DM3</text>
<text x="91.4" y="189.9">DDR_ADDR15</text>
<text x="223.3" y="199.8">1V5_DDR3</text>
</g>
<g font-size="2.5" fill="#0000a0">
<text x="289.6" y="97.1">1%</text>
<text x="344.2" y="98.4">1%</text>
<text x="290.8" y="117.5">1%</text>
<text x="345.4" y="118.7">1%</text>
<text x="67.3" y="137.8">1%</text>
<text x="109.2" y="173.3">1%</text>
</g>
<g font-size="2.1" fill="#400040">
<text x="114.3" y="83.2">P3</text>
<text x="114.3" y="80.7">P7</text>
<text x="114.3" y="78.2">N3</text>
<text x="160" y="83.2">F2</text>
<text x="160" y="80.7">F7</text>
<text x="160" y="78.2">E3</text>
<text x="114.3" y="88.3">P8</text>
<text x="114.3" y="85.8">N2</text>
<text x="160" y="88.3">H3</text>
<text x="160" y="85.8">F8</text>
<text x="114.3" y="95.9">R2</text>
<text x="114.3" y="93.4">R8</text>
<text x="114.3" y="90.9">P2</text>
<text x="160" y="95.9">H7</text>
<text x="160" y="93.4">G2</text>
<text x="160" y="90.9">H8</text>
<text x="114.3" y="101">R3</text>
<text x="114.3" y="98.5">T8</text>
<text x="160" y="101">C3</text>
<text x="160" y="98.5">D7</text>
<text x="114.3" y="106.1">R7</text>
<text x="114.3" y="103.6">L7</text>
<text x="160" y="106.1">C2</text>
<text x="160" y="103.6">C8</text>
<text x="114.3" y="108.6">N7</text>
<text x="114.3" y="111.2">T3</text>
<text x="114.3" y="113.7">T7</text>
<text x="160" y="113.7">B8</text>
<text x="160" y="111.2">A2</text>
<text x="160" y="108.6">A7</text>
<text x="160" y="116.3">A3</text>
<text x="114.3" y="123.9">M2</text>
<text x="160" y="121.3">H1</text>
<text x="160" y="123.9">M8</text>
<text x="114.3" y="129">M3</text>
<text x="114.3" y="126.4">N8</text>
<text x="160" y="131.5">C7</text>
<text x="160" y="129">F3</text>
<text x="114.3" y="136.6">K7</text>
<text x="114.3" y="134">J7</text>
<text x="160" y="136.6">B7</text>
<text x="160" y="134">G3</text>
<text x="114.3" y="139.1">K9</text>
<text x="160" y="141.7">B2</text>
<text x="114.3" y="144.2">L2</text>
<text x="114.3" y="149.3">J3</text>
<text x="114.3" y="146.7">K1</text>
<text x="160" y="149.3">K2</text>
<text x="160" y="146.7">G7</text>
<text x="160" y="144.2">D9</text>
<text x="114.3" y="154.4">K3</text>
<text x="114.3" y="151.8">L3</text>
<text x="160" y="154.4">N1</text>
<text x="160" y="151.8">K8</text>
<text x="114.3" y="156.9">T2</text>
<text x="160" y="162">R9</text>
<text x="160" y="159.4">R1</text>
<text x="160" y="156.9">N9</text>
<text x="114.3" y="167.1">E7</text>
<text x="160" y="167.1">A9</text>
<text x="114.3" y="169.6">D3</text>
<text x="160" y="172.1">E1</text>
<text x="160" y="169.6">B3</text>
<text x="114.3" y="179.8">J1</text>
<text x="114.3" y="174.7">L8</text>
<text x="160" y="179.8">J8</text>
<text x="160" y="177.2">J2</text>
<text x="160" y="174.7">G8</text>
<text x="114.3" y="184.8">L1</text>
<text x="114.3" y="182.3">J9</text>
<text x="160" y="184.8">M9</text>
<text x="160" y="182.3">M1</text>
<text x="114.3" y="187.4">L9</text>
<text x="114.3" y="189.9">M7</text>
<text x="160" y="189.9">P9</text>
<text x="160" y="187.4">P1</text>
<text x="160" y="195">T9</text>
<text x="160" y="192.5">T1</text>
<text x="114.3" y="202.6">B9</text>
<text x="114.3" y="200.1">B1</text>
<text x="160" y="202.6">A8</text>
<text x="160" y="200.1">A1</text>
<text x="114.3" y="207.7">D8</text>
<text x="114.3" y="205.2">D1</text>
<text x="160" y="207.7">C9</text>
<text x="160" y="205.2">C1</text>
<text x="114.3" y="215.3">F9</text>
<text x="114.3" y="212.8">E8</text>
<text x="114.3" y="210.2">E2</text>
<text x="160" y="215.3">F1</text>
<text x="160" y="212.8">E9</text>
<text x="160" y="210.2">D2</text>
<text x="114.3" y="220.4">G9</text>
<text x="114.3" y="217.9">G1</text>
<text x="160" y="220.4">H9</text>
<text x="160" y="217.9">H2</text>
</g>
<g font-size="2.1">
<text x="121.9" y="81.7">A1</text>
<text x="121.9" y="79.2">A0</text>
<text x="151.1" y="81.7">DQ1</text>
<text x="151.1" y="79.2">DQ0</text>
<text x="121.9" y="89.4">A4</text>
<text x="121.9" y="86.8">A3</text>
<text x="121.9" y="84.3">A2</text>
<text x="151.1" y="89.4">DQ4</text>
<text x="151.1" y="86.8">DQ3</text>
<text x="151.1" y="84.3">DQ2</text>
<text x="121.9" y="94.4">A6</text>
<text x="121.9" y="91.9">A5</text>
<text x="151.1" y="94.4">DQ6</text>
<text x="151.1" y="91.9">DQ5</text>
<text x="121.9" y="99.5">A8</text>
<text x="121.9" y="97">A7</text>
<text x="151.1" y="99.5">DQ8</text>
<text x="151.1" y="97">DQ7</text>
<text x="121.9" y="107.1">A11</text>
<text x="121.9" y="104.6">A10/AP</text>
<text x="121.9" y="102.1">A9</text>
<text x="149.9" y="107.1">DQ11</text>
<text x="149.9" y="104.6">DQ10</text>
<text x="151.1" y="102.1">DQ9</text>
<text x="121.9" y="109.7">A12/BC~</text>
<text x="121.9" y="112.2">A13</text>
<text x="149.9" y="112.2">DQ13</text>
<text x="149.9" y="109.7">DQ12</text>
<text x="121.9" y="114.8">A14</text>
<text x="149.9" y="114.8">DQ14</text>
<text x="149.9" y="117.3">DQ15</text>
<text x="121.9" y="124.9">BA0</text>
<text x="147.3" y="122.4">VREFDQ</text>
<text x="147.3" y="124.9">VREFCA</text>
<text x="121.9" y="130">BA2</text>
<text x="121.9" y="127.5">BA1</text>
<text x="149.9" y="130">LDQS</text>
<text x="121.9" y="137.6">CK</text>
<text x="121.9" y="135.1">CK</text>
<text x="149.9" y="137.6">UDQS</text>
<text x="149.9" y="132.5">UDQS</text>
<text x="149.9" y="135.1">LDQS</text>
<text x="121.9" y="140.2">CKE</text>
<text x="149.9" y="142.7">VDD1</text>
<text x="121.9" y="145.2">CS</text>
<text x="121.9" y="147.8">ODT</text>
<text x="149.9" y="147.8">VDD3</text>
<text x="149.9" y="145.2">VDD2</text>
<text x="121.9" y="150.3">RAS</text>
<text x="121.9" y="155.4">CAS</text>
<text x="121.9" y="152.9">WE</text>
<text x="149.9" y="155.4">VDD6</text>
<text x="149.9" y="152.9">VDD5</text>
<text x="149.9" y="150.3">VDD4</text>
<text x="121.9" y="157.9">RESET</text>
<text x="149.9" y="160.5">VDD8</text>
<text x="149.9" y="157.9">VDD7</text>
<text x="149.9" y="163">VDD9</text>
<text x="121.9" y="168.1">LDM</text>
<text x="121.9" y="170.6">UDM</text>
<text x="149.9" y="173.2">VSS3</text>
<text x="149.9" y="170.6">VSS2</text>
<text x="149.9" y="168.1">VSS1</text>
<text x="121.9" y="175.7">ZQ</text>
<text x="149.9" y="178.3">VSS5</text>
<text x="149.9" y="175.7">VSS4</text>
<text x="121.9" y="185.9">NC3</text>
<text x="121.9" y="183.3">NC2</text>
<text x="121.9" y="180.8">NC1</text>
<text x="149.9" y="185.9">VSS8</text>
<text x="149.9" y="183.3">VSS7</text>
<text x="149.9" y="180.8">VSS6</text>
<text x="121.9" y="188.4">NC4</text>
<text x="121.9" y="191">NC5</text>
<text x="148.6" y="191">VSS10</text>
<text x="149.9" y="188.4">VSS9</text>
<text x="148.6" y="196">VSS12</text>
<text x="148.6" y="193.5">VSS11</text>
<text x="121.9" y="203.7">VSSQ2</text>
<text x="121.9" y="201.1">VSSQ1</text>
<text x="148.6" y="203.7">VDDQ2</text>
<text x="148.6" y="201.1">VDDQ1</text>
<text x="121.9" y="208.7">VSSQ4</text>
<text x="121.9" y="206.2">VSSQ3</text>
<text x="148.6" y="208.7">VDDQ4</text>
<text x="148.6" y="206.2">VDDQ3</text>
<text x="121.9" y="213.8">VSSQ6</text>
<text x="121.9" y="211.3">VSSQ5</text>
<text x="148.6" y="213.8">VDDQ6</text>
<text x="148.6" y="211.3">VDDQ5</text>
<text x="121.9" y="221.4">VSSQ9</text>
<text x="121.9" y="218.9">VSSQ8</text>
<text x="121.9" y="216.4">VSSQ7</text>
<text x="148.6" y="221.4">VDDQ9</text>
<text x="148.6" y="218.9">VDDQ8</text>
<text x="148.6" y="216.4">VDDQ7</text>
</g>
</svg>
